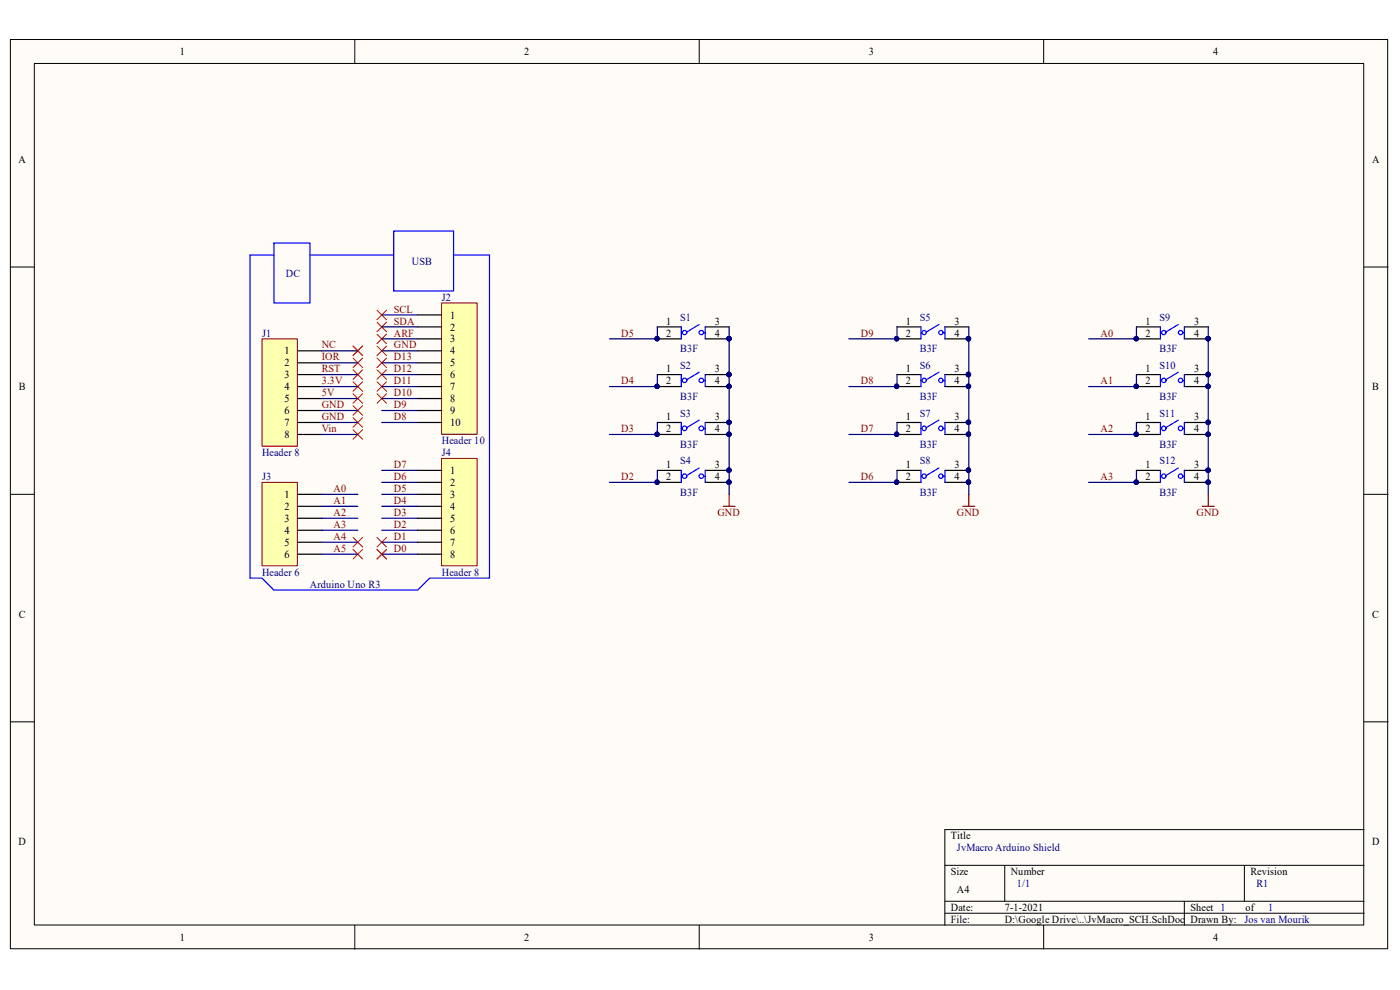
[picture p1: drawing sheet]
<svg xmlns="http://www.w3.org/2000/svg" width="297mm" height="210mm" viewBox="0 0 297 210" stroke-linecap="round" stroke-linejoin="round" font-family="sans-serif">
<path d="M2.2 8.4h292.2v192.9h-292.2z" fill="#fffcf8"/>
<path d="M2.2 8.4h292.2v192.9h-292.2z" fill="none" stroke="#000" stroke-width=".21"/>
<path d="M7.3 13.5h282v182.7h-282z" fill="#fffcf8"/>
<g fill="none" stroke="#000" stroke-width=".21">
<path d="M7.3 13.5h282v182.7h-282zM75.3 8.4v5.1M148.3 8.4v5.1M221.4 8.4v5.1M2.2 56.6h5.1M289.4 56.6h5.1M2.2 104.9h5.1M289.4 104.9h5.1M2.2 153.1h5.1M289.4 153.1h5.1M289.4 176h-89v20.3M75.3 196.3v5"/>
<path d="M148.3 196.3v5M200.4 183.6h89M200.4 191.2h89M200.4 193.7h89M213.1 183.6v7.6M221.4 196.3v5M251.2 191.2v5.1M264 183.6v7.6"/>
</g>
<g fill="none" stroke="#00f" stroke-width=".25">
<path d="M148.3 68.8l-2.5 1.6"/>
<circle cx="145.2" cy="70.5" r=".47"/>
</g>
<path d="M139.4 69.3h5.1M139.4 71.9h5.1M149.6 69.3h5.1" fill="none" stroke="#000" stroke-width=".25"/>
<circle cx="139.4" cy="71.8" r=".45" fill="#000080"/>
<circle cx="139.4" cy="71.8" r=".45" fill="none" stroke="#000080" stroke-width=".21"/>
<path d="M149.6 71.9h5.1" fill="none" stroke="#000" stroke-width=".25"/>
<circle cx="154.6" cy="71.8" r=".46" fill="#000080"/>
<circle cx="154.6" cy="71.8" r=".46" fill="none" stroke="#000080" stroke-width=".21"/>
<g fill="none" stroke="#00f" stroke-width=".25">
<path d="M144.5 69.3v2.6M144.5 70.6h.3M149.4 70.6h.2M149.6 69.3v2.6"/>
<circle cx="148.8" cy="70.5" r=".47"/>
</g>
<circle cx="139.4" cy="71.8" r=".45" fill="#000080"/>
<circle cx="139.4" cy="71.8" r=".45" fill="none" stroke="#000080" stroke-width=".21"/>
<circle cx="154.6" cy="71.8" r=".46" fill="#000080"/>
<circle cx="154.6" cy="71.8" r=".46" fill="none" stroke="#000080" stroke-width=".21"/>
<path d="M93.7 97.2h7.5v22.8h-7.5z" fill="#ffffb0"/>
<path d="M93.7 97.2h7.5v22.8h-7.5z" fill="none" stroke="#800000" stroke-width=".21"/>
<path d="M88.6 99.8h5.1M88.6 102.3h5.1M88.6 104.9h5.1M88.6 107.4h5.1M88.6 109.9h5.1M88.6 112.5h5.1M88.6 115h5.1M88.6 117.6h5.1" fill="none" stroke="#000" stroke-width=".25"/>
<path d="M55.6 102.3h7.5v17.7h-7.5z" fill="#ffffb0"/>
<path d="M55.6 102.3h7.5v17.7h-7.5z" fill="none" stroke="#800000" stroke-width=".21"/>
<path d="M63.2 104.9h5.1M63.2 107.4h5.1M63.2 109.9h5.1M63.2 112.5h5.1M63.2 115h5.1M63.2 117.6h5.1" fill="none" stroke="#000" stroke-width=".25"/>
<path d="M55.6 71.9h7.5v22.8h-7.5z" fill="#ffffb0"/>
<path d="M55.6 71.9h7.5v22.8h-7.5z" fill="none" stroke="#800000" stroke-width=".21"/>
<path d="M63.2 74.4h5.1M63.2 77h5.1M63.2 79.5h5.1M63.2 82h5.1M63.2 84.5h5.1M63.2 87.1h5.1M63.2 89.6h5.1M63.2 92.2h5.1" fill="none" stroke="#000" stroke-width=".25"/>
<path d="M93.7 64.3h7.5v27.8h-7.5z" fill="#ffffb0"/>
<path d="M93.7 64.3h7.5v27.8h-7.5z" fill="none" stroke="#800000" stroke-width=".21"/>
<path d="M88.6 66.8h5.1M88.6 69.3h5.1M88.6 71.9h5.1M88.6 74.4h5.1M88.6 77h5.1M88.6 79.5h5.1M88.6 82h5.1M88.6 84.5h5.1M88.6 87.1h5.1M88.6 89.6h5.1M139.4 99.8h5.1M149.6 99.8h5.1" fill="none" stroke="#000" stroke-width=".25"/>
<g fill="none" stroke="#00f" stroke-width=".25">
<path d="M58.1 54.1h-5.1v68.5h2.6l2.5 2.6h30.5l2.5-2.6h12.7v-68.5h-7.6M58.1 51.6h7.6v12.7h-7.6zM65.7 54.1h17.8M83.5 49h12.7v12.7h-12.7zM148.3 99.3l-2.5 1.5"/>
<circle cx="145.2" cy="101" r=".48"/>
</g>
<g fill="none" stroke="#f00" stroke-width=".21">
<path d="M74.9 73.4l2 2M74.9 75.9l2 2.1M74.9 78.4l2 2.1M76.9 73.4l-2 2M76.9 75.9l-2 2.1M76.9 78.4l-2 2.1M80 73.4l2 2M80 75.9l2 2.1M80 70.9l2 2M80 68.3l2 2.1M80 65.8l2 2M82 68.3l-2 2.1"/>
<path d="M82 70.9l-2 2M82 73.4l-2 2M82 75.9l-2 2.1M82 65.8l-2 2M74.9 81l2 2M74.9 83.5l2 2.1M74.9 86.1l2 2M74.9 88.6l2 2M74.9 91.1l2 2.1M76.9 81l-2 2M76.9 83.5l-2 2.1M76.9 86.1l-2 2"/>
<path d="M76.9 88.6l-2 2M76.9 91.1l-2 2.1"/>
</g>
<circle cx="154.6" cy="99.7" r=".46" fill="#000080"/>
<circle cx="154.6" cy="99.7" r=".46" fill="none" stroke="#000080" stroke-width=".21"/>
<path d="M139.4 102.3h5.1" fill="none" stroke="#000" stroke-width=".25"/>
<circle cx="139.4" cy="102.3" r=".45" fill="#000080"/>
<circle cx="139.4" cy="102.3" r=".45" fill="none" stroke="#000080" stroke-width=".21"/>
<path d="M149.6 102.3h5.1" fill="none" stroke="#000" stroke-width=".25"/>
<circle cx="154.6" cy="102.3" r=".46" fill="#000080"/>
<circle cx="154.6" cy="102.3" r=".46" fill="none" stroke="#000080" stroke-width=".21"/>
<g fill="none" stroke="#00f" stroke-width=".25">
<path d="M144.5 99.8v2.5M149.6 99.8v2.5M144.5 101h.3M149.4 101h.2"/>
<circle cx="148.8" cy="101" r=".48"/>
</g>
<circle cx="154.6" cy="99.7" r=".46" fill="#000080"/>
<circle cx="154.6" cy="99.7" r=".46" fill="none" stroke="#000080" stroke-width=".21"/>
<circle cx="139.4" cy="102.3" r=".45" fill="#000080"/>
<circle cx="139.4" cy="102.3" r=".45" fill="none" stroke="#000080" stroke-width=".21"/>
<circle cx="154.6" cy="102.3" r=".46" fill="#000080"/>
<circle cx="154.6" cy="102.3" r=".46" fill="none" stroke="#000080" stroke-width=".21"/>
<g fill="none" stroke="#00f" stroke-width=".25">
<path d="M199.2 89.1l-2.6 1.5"/>
<circle cx="196" cy="90.9" r=".48"/>
</g>
<path d="M190.3 89.6h5.1M200.4 89.6h5.1" fill="none" stroke="#000" stroke-width=".25"/>
<circle cx="205.4" cy="89.6" r=".46" fill="#000080"/>
<circle cx="205.4" cy="89.6" r=".46" fill="none" stroke="#000080" stroke-width=".21"/>
<path d="M190.3 92.2h5.1" fill="none" stroke="#000" stroke-width=".25"/>
<circle cx="190.2" cy="92.1" r=".46" fill="#000080"/>
<circle cx="190.2" cy="92.1" r=".46" fill="none" stroke="#000080" stroke-width=".21"/>
<path d="M200.4 92.2h5.1" fill="none" stroke="#000" stroke-width=".25"/>
<circle cx="205.4" cy="92.1" r=".46" fill="#000080"/>
<circle cx="205.4" cy="92.1" r=".46" fill="none" stroke="#000080" stroke-width=".21"/>
<g fill="none" stroke="#00f" stroke-width=".25">
<path d="M195.4 89.6v2.6M195.4 90.9h.2M200.2 90.9h.2M200.4 89.6v2.6"/>
<circle cx="199.6" cy="90.9" r=".48"/>
</g>
<circle cx="205.4" cy="89.6" r=".46" fill="#000080"/>
<circle cx="205.4" cy="89.6" r=".46" fill="none" stroke="#000080" stroke-width=".21"/>
<circle cx="190.2" cy="92.1" r=".46" fill="#000080"/>
<circle cx="190.2" cy="92.1" r=".46" fill="none" stroke="#000080" stroke-width=".21"/>
<circle cx="205.4" cy="92.1" r=".46" fill="#000080"/>
<circle cx="205.4" cy="92.1" r=".46" fill="none" stroke="#000080" stroke-width=".21"/>
<g fill="none" stroke="#00f" stroke-width=".25">
<path d="M250 79l-2.6 1.5"/>
<circle cx="246.9" cy="80.7" r=".46"/>
</g>
<path d="M241.1 79.5h5.1M251.2 79.5h5.1" fill="none" stroke="#000" stroke-width=".25"/>
<circle cx="256.3" cy="79.4" r=".48" fill="#000080"/>
<circle cx="256.3" cy="79.4" r=".48" fill="none" stroke="#000080" stroke-width=".21"/>
<path d="M241.1 82h5.1" fill="none" stroke="#000" stroke-width=".25"/>
<circle cx="241" cy="82" r=".46" fill="#000080"/>
<circle cx="241" cy="82" r=".46" fill="none" stroke="#000080" stroke-width=".21"/>
<path d="M251.2 82h5.1" fill="none" stroke="#000" stroke-width=".25"/>
<circle cx="256.3" cy="82" r=".46" fill="#000080"/>
<circle cx="256.3" cy="82" r=".46" fill="none" stroke="#000080" stroke-width=".21"/>
<g fill="none" stroke="#00f" stroke-width=".25">
<path d="M246.2 79.5v2.5M251.2 79.5v2.5M246.2 80.7h.2M251 80.7h.2"/>
<circle cx="250.4" cy="80.7" r=".46"/>
</g>
<circle cx="256.3" cy="79.4" r=".48" fill="#000080"/>
<circle cx="256.3" cy="79.4" r=".48" fill="none" stroke="#000080" stroke-width=".21"/>
<circle cx="241" cy="82" r=".46" fill="#000080"/>
<circle cx="241" cy="82" r=".46" fill="none" stroke="#000080" stroke-width=".21"/>
<circle cx="256.3" cy="82" r=".46" fill="#000080"/>
<circle cx="256.3" cy="82" r=".46" fill="none" stroke="#000080" stroke-width=".21"/>
<path d="M153.4 107.4h2.6M154.7 104.9v2.5" fill="none" stroke="#800000" stroke-width=".25"/>
<g fill="none" stroke="#00f" stroke-width=".25">
<path d="M148.3 79l-2.5 1.5"/>
<circle cx="145.2" cy="80.7" r=".48"/>
</g>
<path d="M139.4 79.5h5.1M149.6 79.5h5.1" fill="none" stroke="#000" stroke-width=".25"/>
<circle cx="154.6" cy="79.4" r=".48" fill="#000080"/>
<circle cx="154.6" cy="79.4" r=".48" fill="none" stroke="#000080" stroke-width=".21"/>
<path d="M139.4 82h5.1" fill="none" stroke="#000" stroke-width=".25"/>
<circle cx="139.4" cy="82" r=".45" fill="#000080"/>
<circle cx="139.4" cy="82" r=".45" fill="none" stroke="#000080" stroke-width=".21"/>
<path d="M149.6 82h5.1" fill="none" stroke="#000" stroke-width=".25"/>
<circle cx="154.6" cy="82" r=".46" fill="#000080"/>
<circle cx="154.6" cy="82" r=".46" fill="none" stroke="#000080" stroke-width=".21"/>
<g fill="none" stroke="#00f" stroke-width=".25">
<path d="M144.5 79.5v2.5M149.6 79.5v2.5M144.5 80.7h.3M149.4 80.7h.2"/>
<circle cx="148.8" cy="80.7" r=".48"/>
</g>
<circle cx="154.6" cy="79.4" r=".48" fill="#000080"/>
<circle cx="154.6" cy="79.4" r=".48" fill="none" stroke="#000080" stroke-width=".21"/>
<circle cx="139.4" cy="82" r=".45" fill="#000080"/>
<circle cx="139.4" cy="82" r=".45" fill="none" stroke="#000080" stroke-width=".21"/>
<circle cx="154.6" cy="82" r=".46" fill="#000080"/>
<circle cx="154.6" cy="82" r=".46" fill="none" stroke="#000080" stroke-width=".21"/>
<g fill="none" stroke="#00f" stroke-width=".25">
<path d="M199.2 68.8l-2.6 1.6"/>
<circle cx="196.1" cy="70.5" r=".46"/>
</g>
<path d="M190.3 69.3h5.1M190.3 71.9h5.1M200.4 69.3h5.1" fill="none" stroke="#000" stroke-width=".25"/>
<circle cx="190.2" cy="71.8" r=".46" fill="#000080"/>
<circle cx="190.2" cy="71.8" r=".46" fill="none" stroke="#000080" stroke-width=".21"/>
<path d="M200.4 71.9h5.1" fill="none" stroke="#000" stroke-width=".25"/>
<circle cx="205.4" cy="71.8" r=".46" fill="#000080"/>
<circle cx="205.4" cy="71.8" r=".46" fill="none" stroke="#000080" stroke-width=".21"/>
<g fill="none" stroke="#00f" stroke-width=".25">
<path d="M195.4 69.3v2.6M195.4 70.6h.2M200.2 70.6h.2M200.4 69.3v2.6"/>
<circle cx="199.6" cy="70.5" r=".46"/>
</g>
<circle cx="190.2" cy="71.8" r=".46" fill="#000080"/>
<circle cx="190.2" cy="71.8" r=".46" fill="none" stroke="#000080" stroke-width=".21"/>
<circle cx="205.4" cy="71.8" r=".46" fill="#000080"/>
<circle cx="205.4" cy="71.8" r=".46" fill="none" stroke="#000080" stroke-width=".21"/>
<g fill="none" stroke="#00f" stroke-width=".25">
<path d="M199.2 99.3l-2.6 1.5"/>
<circle cx="196" cy="101" r=".46"/>
</g>
<path d="M190.3 99.8h5.1M200.4 99.8h5.1" fill="none" stroke="#000" stroke-width=".25"/>
<circle cx="205.4" cy="99.7" r=".46" fill="#000080"/>
<circle cx="205.4" cy="99.7" r=".46" fill="none" stroke="#000080" stroke-width=".21"/>
<path d="M190.3 102.3h5.1" fill="none" stroke="#000" stroke-width=".25"/>
<circle cx="190.2" cy="102.3" r=".46" fill="#000080"/>
<circle cx="190.2" cy="102.3" r=".46" fill="none" stroke="#000080" stroke-width=".21"/>
<path d="M200.4 102.3h5.1" fill="none" stroke="#000" stroke-width=".25"/>
<circle cx="205.4" cy="102.3" r=".46" fill="#000080"/>
<circle cx="205.4" cy="102.3" r=".46" fill="none" stroke="#000080" stroke-width=".21"/>
<g fill="none" stroke="#00f" stroke-width=".25">
<path d="M195.4 99.8v2.5M200.4 99.8v2.5M195.4 101h.2M200.2 101h.2"/>
<circle cx="199.6" cy="101" r=".46"/>
</g>
<circle cx="205.4" cy="99.7" r=".46" fill="#000080"/>
<circle cx="205.4" cy="99.7" r=".46" fill="none" stroke="#000080" stroke-width=".21"/>
<circle cx="190.2" cy="102.3" r=".46" fill="#000080"/>
<circle cx="190.2" cy="102.3" r=".46" fill="none" stroke="#000080" stroke-width=".21"/>
<circle cx="205.4" cy="102.3" r=".46" fill="#000080"/>
<circle cx="205.4" cy="102.3" r=".46" fill="none" stroke="#000080" stroke-width=".21"/>
<g fill="none" stroke="#00f" stroke-width=".25">
<path d="M250 89.1l-2.6 1.5"/>
<circle cx="246.9" cy="90.9" r=".48"/>
</g>
<path d="M241.1 89.6h5.1M251.2 89.6h5.1" fill="none" stroke="#000" stroke-width=".25"/>
<circle cx="256.3" cy="89.6" r=".46" fill="#000080"/>
<circle cx="256.3" cy="89.6" r=".46" fill="none" stroke="#000080" stroke-width=".21"/>
<path d="M241.1 92.2h5.1" fill="none" stroke="#000" stroke-width=".25"/>
<circle cx="241" cy="92.1" r=".46" fill="#000080"/>
<circle cx="241" cy="92.1" r=".46" fill="none" stroke="#000080" stroke-width=".21"/>
<path d="M251.2 92.2h5.1" fill="none" stroke="#000" stroke-width=".25"/>
<circle cx="256.3" cy="92.1" r=".46" fill="#000080"/>
<circle cx="256.3" cy="92.1" r=".46" fill="none" stroke="#000080" stroke-width=".21"/>
<g fill="none" stroke="#00f" stroke-width=".25">
<path d="M246.2 89.6v2.6M246.2 90.9h.2M251 90.9h.2M251.2 89.6v2.6"/>
<circle cx="250.4" cy="90.9" r=".48"/>
</g>
<circle cx="256.3" cy="89.6" r=".46" fill="#000080"/>
<circle cx="256.3" cy="89.6" r=".46" fill="none" stroke="#000080" stroke-width=".21"/>
<circle cx="241" cy="92.1" r=".46" fill="#000080"/>
<circle cx="241" cy="92.1" r=".46" fill="none" stroke="#000080" stroke-width=".21"/>
<circle cx="256.3" cy="92.1" r=".46" fill="#000080"/>
<circle cx="256.3" cy="92.1" r=".46" fill="none" stroke="#000080" stroke-width=".21"/>
<g fill="none" stroke="#00f" stroke-width=".25">
<path d="M148.3 89.1l-2.5 1.5"/>
<circle cx="145.2" cy="90.9" r=".49"/>
</g>
<path d="M139.4 89.6h5.1M149.6 89.6h5.1" fill="none" stroke="#000" stroke-width=".25"/>
<circle cx="154.6" cy="89.6" r=".46" fill="#000080"/>
<circle cx="154.6" cy="89.6" r=".46" fill="none" stroke="#000080" stroke-width=".21"/>
<path d="M139.4 92.2h5.1" fill="none" stroke="#000" stroke-width=".25"/>
<circle cx="139.4" cy="92.1" r=".45" fill="#000080"/>
<circle cx="139.4" cy="92.1" r=".45" fill="none" stroke="#000080" stroke-width=".21"/>
<path d="M149.6 92.2h5.1" fill="none" stroke="#000" stroke-width=".25"/>
<circle cx="154.6" cy="92.1" r=".46" fill="#000080"/>
<circle cx="154.6" cy="92.1" r=".46" fill="none" stroke="#000080" stroke-width=".21"/>
<g fill="none" stroke="#00f" stroke-width=".25">
<path d="M144.5 89.6v2.6M144.5 90.9h.3M149.4 90.9h.2M149.6 89.6v2.6"/>
<circle cx="148.8" cy="90.9" r=".49"/>
</g>
<circle cx="154.6" cy="89.6" r=".46" fill="#000080"/>
<circle cx="154.6" cy="89.6" r=".46" fill="none" stroke="#000080" stroke-width=".21"/>
<circle cx="139.4" cy="92.1" r=".45" fill="#000080"/>
<circle cx="139.4" cy="92.1" r=".45" fill="none" stroke="#000080" stroke-width=".21"/>
<circle cx="154.6" cy="92.1" r=".46" fill="#000080"/>
<circle cx="154.6" cy="92.1" r=".46" fill="none" stroke="#000080" stroke-width=".21"/>
<g fill="none" stroke="#00f" stroke-width=".25">
<path d="M199.2 79l-2.6 1.5"/>
<circle cx="196" cy="80.7" r=".46"/>
</g>
<path d="M190.3 79.5h5.1M200.4 79.5h5.1" fill="none" stroke="#000" stroke-width=".25"/>
<circle cx="205.4" cy="79.4" r=".48" fill="#000080"/>
<circle cx="205.4" cy="79.4" r=".48" fill="none" stroke="#000080" stroke-width=".21"/>
<path d="M190.3 82h5.1" fill="none" stroke="#000" stroke-width=".25"/>
<circle cx="190.2" cy="82" r=".46" fill="#000080"/>
<circle cx="190.2" cy="82" r=".46" fill="none" stroke="#000080" stroke-width=".21"/>
<path d="M200.4 82h5.1" fill="none" stroke="#000" stroke-width=".25"/>
<circle cx="205.4" cy="82" r=".46" fill="#000080"/>
<circle cx="205.4" cy="82" r=".46" fill="none" stroke="#000080" stroke-width=".21"/>
<g fill="none" stroke="#00f" stroke-width=".25">
<path d="M195.4 79.5v2.5M200.4 79.5v2.5M195.4 80.7h.2M200.2 80.7h.2"/>
<circle cx="199.6" cy="80.7" r=".46"/>
</g>
<circle cx="205.4" cy="79.4" r=".48" fill="#000080"/>
<circle cx="205.4" cy="79.4" r=".48" fill="none" stroke="#000080" stroke-width=".21"/>
<circle cx="190.2" cy="82" r=".46" fill="#000080"/>
<circle cx="190.2" cy="82" r=".46" fill="none" stroke="#000080" stroke-width=".21"/>
<circle cx="205.4" cy="82" r=".46" fill="#000080"/>
<circle cx="205.4" cy="82" r=".46" fill="none" stroke="#000080" stroke-width=".21"/>
<g fill="none" stroke="#00f" stroke-width=".25">
<path d="M250 68.8l-2.6 1.6"/>
<circle cx="246.9" cy="70.5" r=".46"/>
</g>
<path d="M241.1 69.3h5.1M241.1 71.9h5.1M251.2 69.3h5.1" fill="none" stroke="#000" stroke-width=".25"/>
<circle cx="241" cy="71.8" r=".46" fill="#000080"/>
<circle cx="241" cy="71.8" r=".46" fill="none" stroke="#000080" stroke-width=".21"/>
<path d="M251.2 71.9h5.1" fill="none" stroke="#000" stroke-width=".25"/>
<circle cx="256.3" cy="71.8" r=".46" fill="#000080"/>
<circle cx="256.3" cy="71.8" r=".46" fill="none" stroke="#000080" stroke-width=".21"/>
<g fill="none" stroke="#00f" stroke-width=".25">
<path d="M246.2 69.3v2.6M246.2 70.6h.2M251 70.6h.2M251.2 69.3v2.6"/>
<circle cx="250.5" cy="70.5" r=".46"/>
</g>
<circle cx="241" cy="71.8" r=".46" fill="#000080"/>
<circle cx="241" cy="71.8" r=".46" fill="none" stroke="#000080" stroke-width=".21"/>
<circle cx="256.3" cy="71.8" r=".46" fill="#000080"/>
<circle cx="256.3" cy="71.8" r=".46" fill="none" stroke="#000080" stroke-width=".21"/>
<g fill="none" stroke="#00f" stroke-width=".25">
<path d="M250 99.3l-2.6 1.5"/>
<circle cx="246.9" cy="101" r=".46"/>
</g>
<path d="M241.1 99.8h5.1M251.2 99.8h5.1" fill="none" stroke="#000" stroke-width=".25"/>
<circle cx="256.3" cy="99.7" r=".46" fill="#000080"/>
<circle cx="256.3" cy="99.7" r=".46" fill="none" stroke="#000080" stroke-width=".21"/>
<path d="M241.1 102.3h5.1" fill="none" stroke="#000" stroke-width=".25"/>
<circle cx="241" cy="102.3" r=".46" fill="#000080"/>
<circle cx="241" cy="102.3" r=".46" fill="none" stroke="#000080" stroke-width=".21"/>
<path d="M251.2 102.3h5.1" fill="none" stroke="#000" stroke-width=".25"/>
<circle cx="256.3" cy="102.3" r=".46" fill="#000080"/>
<circle cx="256.3" cy="102.3" r=".46" fill="none" stroke="#000080" stroke-width=".21"/>
<g fill="none" stroke="#00f" stroke-width=".25">
<path d="M246.2 99.8v2.5M251.2 99.8v2.5M246.2 101h.2M251 101h.2"/>
<circle cx="250.4" cy="101" r=".46"/>
</g>
<circle cx="256.3" cy="99.7" r=".46" fill="#000080"/>
<circle cx="256.3" cy="99.7" r=".46" fill="none" stroke="#000080" stroke-width=".21"/>
<circle cx="241" cy="102.3" r=".46" fill="#000080"/>
<circle cx="241" cy="102.3" r=".46" fill="none" stroke="#000080" stroke-width=".21"/>
<circle cx="256.3" cy="102.3" r=".46" fill="#000080"/>
<circle cx="256.3" cy="102.3" r=".46" fill="none" stroke="#000080" stroke-width=".21"/>
<g fill="none" stroke="#f00" stroke-width=".21">
<path d="M80 78.4l2 2.1M82 78.4l-2 2.1M80 83.5l2 2.1M80 81l2 2M82 83.5l-2 2.1M82 81l-2 2M74.9 114l2 2M74.9 116.5l2 2.1M76.9 114l-2 2M76.9 116.5l-2 2.1M80 116.5l2 2.1M80 114l2 2"/>
<path d="M82 116.5l-2 2.1M82 114l-2 2"/>
</g>
<path d="M204.3 107.4h2.5M205.5 104.9v2.5M255.1 107.4h2.5M256.3 104.9v2.5" fill="none" stroke="#800000" stroke-width=".25"/>
<g fill="none" stroke="#000080" stroke-width=".25">
<path d="M68.3 74.4h7.6M68.3 77h7.6M68.3 79.5h7.6M81 74.4h7.6M81 77h7.6M81 79.5h7.6M81 71.9h7.6M81 69.3h7.6M81 66.8h7.6M139.4 69.3v2.6h-10.1M68.3 82h7.6M68.3 84.5h7.6"/>
<path d="M68.3 87.1h7.6M68.3 89.6h7.6M68.3 92.2h7.6M81 82h7.6M81 84.5h7.6M81 87.1h7.6M81 89.6h7.6M81 99.8h7.6M68.3 104.9h7.6M68.3 107.4h7.6M68.3 109.9h7.6M68.3 112.5h7.6"/>
<path d="M68.3 115h7.6M68.3 117.6h7.6M81 104.9h7.6M81 107.4h7.6M81 109.9h7.6M81 112.5h7.6M81 115h7.6M81 117.6h7.6M81 102.3h7.6"/>
</g>
<circle cx="139.4" cy="71.8" r=".45" fill="#000080"/>
<circle cx="139.4" cy="71.8" r=".45" fill="none" stroke="#000080" stroke-width=".21"/>
<path d="M139.4 99.8v2.5h-10.1" fill="none" stroke="#000080" stroke-width=".25"/>
<circle cx="139.4" cy="102.3" r=".45" fill="#000080"/>
<circle cx="139.4" cy="102.3" r=".45" fill="none" stroke="#000080" stroke-width=".21"/>
<path d="M190.3 89.6v2.6h-10.2" fill="none" stroke="#000080" stroke-width=".25"/>
<circle cx="190.2" cy="92.1" r=".46" fill="#000080"/>
<circle cx="190.2" cy="92.1" r=".46" fill="none" stroke="#000080" stroke-width=".21"/>
<path d="M241.1 79.5v2.5h-10.2" fill="none" stroke="#000080" stroke-width=".25"/>
<circle cx="241" cy="82" r=".46" fill="#000080"/>
<circle cx="241" cy="82" r=".46" fill="none" stroke="#000080" stroke-width=".21"/>
<path d="M139.4 79.5v2.5h-10.1" fill="none" stroke="#000080" stroke-width=".25"/>
<circle cx="139.4" cy="82" r=".45" fill="#000080"/>
<circle cx="139.4" cy="82" r=".45" fill="none" stroke="#000080" stroke-width=".21"/>
<path d="M190.3 69.3v2.6h-10.2" fill="none" stroke="#000080" stroke-width=".25"/>
<circle cx="190.2" cy="71.8" r=".46" fill="#000080"/>
<circle cx="190.2" cy="71.8" r=".46" fill="none" stroke="#000080" stroke-width=".21"/>
<path d="M190.3 99.8v2.5h-10.2" fill="none" stroke="#000080" stroke-width=".25"/>
<circle cx="190.2" cy="102.3" r=".46" fill="#000080"/>
<circle cx="190.2" cy="102.3" r=".46" fill="none" stroke="#000080" stroke-width=".21"/>
<path d="M241.1 89.6v2.6h-10.2" fill="none" stroke="#000080" stroke-width=".25"/>
<circle cx="241" cy="92.1" r=".46" fill="#000080"/>
<circle cx="241" cy="92.1" r=".46" fill="none" stroke="#000080" stroke-width=".21"/>
<path d="M139.4 89.6v2.6h-10.1" fill="none" stroke="#000080" stroke-width=".25"/>
<circle cx="139.4" cy="92.1" r=".45" fill="#000080"/>
<circle cx="139.4" cy="92.1" r=".45" fill="none" stroke="#000080" stroke-width=".21"/>
<path d="M190.3 79.5v2.5h-10.2" fill="none" stroke="#000080" stroke-width=".25"/>
<circle cx="190.2" cy="82" r=".46" fill="#000080"/>
<circle cx="190.2" cy="82" r=".46" fill="none" stroke="#000080" stroke-width=".21"/>
<path d="M241.1 69.3v2.6h-10.2" fill="none" stroke="#000080" stroke-width=".25"/>
<circle cx="241" cy="71.8" r=".46" fill="#000080"/>
<circle cx="241" cy="71.8" r=".46" fill="none" stroke="#000080" stroke-width=".21"/>
<path d="M241.1 99.8v2.5h-10.2" fill="none" stroke="#000080" stroke-width=".25"/>
<circle cx="241" cy="102.3" r=".46" fill="#000080"/>
<circle cx="241" cy="102.3" r=".46" fill="none" stroke="#000080" stroke-width=".21"/>
<path d="M154.7 69.3v2.6" fill="none" stroke="#000080" stroke-width=".25"/>
<circle cx="154.6" cy="71.8" r=".46" fill="#000080"/>
<circle cx="154.6" cy="71.8" r=".46" fill="none" stroke="#000080" stroke-width=".21"/>
<path d="M205.5 69.3v2.6" fill="none" stroke="#000080" stroke-width=".25"/>
<circle cx="205.4" cy="71.8" r=".46" fill="#000080"/>
<circle cx="205.4" cy="71.8" r=".46" fill="none" stroke="#000080" stroke-width=".21"/>
<path d="M256.3 69.3v2.6" fill="none" stroke="#000080" stroke-width=".25"/>
<circle cx="256.3" cy="71.8" r=".46" fill="#000080"/>
<circle cx="256.3" cy="71.8" r=".46" fill="none" stroke="#000080" stroke-width=".21"/>
<path d="M154.7 71.9v33" fill="none" stroke="#000080" stroke-width=".25"/>
<circle cx="154.6" cy="102.3" r=".46" fill="#000080"/>
<circle cx="154.6" cy="102.3" r=".46" fill="none" stroke="#000080" stroke-width=".21"/>
<circle cx="154.6" cy="99.7" r=".46" fill="#000080"/>
<circle cx="154.6" cy="99.7" r=".46" fill="none" stroke="#000080" stroke-width=".21"/>
<circle cx="154.6" cy="92.1" r=".46" fill="#000080"/>
<circle cx="154.6" cy="92.1" r=".46" fill="none" stroke="#000080" stroke-width=".21"/>
<circle cx="154.6" cy="89.6" r=".46" fill="#000080"/>
<circle cx="154.6" cy="89.6" r=".46" fill="none" stroke="#000080" stroke-width=".21"/>
<circle cx="154.6" cy="82" r=".46" fill="#000080"/>
<circle cx="154.6" cy="82" r=".46" fill="none" stroke="#000080" stroke-width=".21"/>
<circle cx="154.6" cy="79.4" r=".48" fill="#000080"/>
<circle cx="154.6" cy="79.4" r=".48" fill="none" stroke="#000080" stroke-width=".21"/>
<circle cx="154.6" cy="71.8" r=".46" fill="#000080"/>
<circle cx="154.6" cy="71.8" r=".46" fill="none" stroke="#000080" stroke-width=".21"/>
<path d="M205.5 71.9v33" fill="none" stroke="#000080" stroke-width=".25"/>
<circle cx="205.4" cy="102.3" r=".46" fill="#000080"/>
<circle cx="205.4" cy="102.3" r=".46" fill="none" stroke="#000080" stroke-width=".21"/>
<circle cx="205.4" cy="99.7" r=".46" fill="#000080"/>
<circle cx="205.4" cy="99.7" r=".46" fill="none" stroke="#000080" stroke-width=".21"/>
<circle cx="205.4" cy="92.1" r=".46" fill="#000080"/>
<circle cx="205.4" cy="92.1" r=".46" fill="none" stroke="#000080" stroke-width=".21"/>
<circle cx="205.4" cy="89.6" r=".46" fill="#000080"/>
<circle cx="205.4" cy="89.6" r=".46" fill="none" stroke="#000080" stroke-width=".21"/>
<circle cx="205.4" cy="82" r=".46" fill="#000080"/>
<circle cx="205.4" cy="82" r=".46" fill="none" stroke="#000080" stroke-width=".21"/>
<circle cx="205.4" cy="79.4" r=".48" fill="#000080"/>
<circle cx="205.4" cy="79.4" r=".48" fill="none" stroke="#000080" stroke-width=".21"/>
<circle cx="205.4" cy="71.8" r=".46" fill="#000080"/>
<circle cx="205.4" cy="71.8" r=".46" fill="none" stroke="#000080" stroke-width=".21"/>
<path d="M256.3 71.9v33" fill="none" stroke="#000080" stroke-width=".25"/>
<circle cx="256.3" cy="102.3" r=".46" fill="#000080"/>
<circle cx="256.3" cy="102.3" r=".46" fill="none" stroke="#000080" stroke-width=".21"/>
<circle cx="256.3" cy="99.7" r=".46" fill="#000080"/>
<circle cx="256.3" cy="99.7" r=".46" fill="none" stroke="#000080" stroke-width=".21"/>
<circle cx="256.3" cy="92.1" r=".46" fill="#000080"/>
<circle cx="256.3" cy="92.1" r=".46" fill="none" stroke="#000080" stroke-width=".21"/>
<circle cx="256.3" cy="89.6" r=".46" fill="#000080"/>
<circle cx="256.3" cy="89.6" r=".46" fill="none" stroke="#000080" stroke-width=".21"/>
<circle cx="256.3" cy="82" r=".46" fill="#000080"/>
<circle cx="256.3" cy="82" r=".46" fill="none" stroke="#000080" stroke-width=".21"/>
<circle cx="256.3" cy="79.4" r=".48" fill="#000080"/>
<circle cx="256.3" cy="79.4" r=".48" fill="none" stroke="#000080" stroke-width=".21"/>
<circle cx="256.3" cy="71.8" r=".46" fill="#000080"/>
<circle cx="256.3" cy="71.8" r=".46" fill="none" stroke="#000080" stroke-width=".21"/>
<g font-size="2.3">
<text x="38.1" y="11.7">1</text>
<text x="111.2" y="11.7">2</text>
<text x="184.3" y="11.7">3</text>
<text x="257.4" y="11.7">4</text>
<text x="3.9" y="34.6">A</text>
<text x="291.1" y="34.6">A</text>
<text x="95.5" y="67.6">1</text>
<text x="95.5" y="70.1">2</text>
<text x="141.3" y="68.8">1</text>
<text x="141.3" y="71.4">2</text>
<text x="151.7" y="68.8">3</text>
<text x="151.7" y="71.4">4</text>
<text x="192.2" y="68.8">1</text>
<text x="192.2" y="71.4">2</text>
<text x="202.5" y="68.8">3</text>
<text x="202.5" y="71.4">4</text>
<text x="243" y="68.8">1</text>
<text x="243" y="71.4">2</text>
<text x="253.3" y="68.8">3</text>
<text x="253.3" y="71.4">4</text>
<text x="60.3" y="75.2">1</text>
<text x="60.3" y="77.7">2</text>
<text x="95.5" y="72.6">3</text>
<text x="95.5" y="75.2">4</text>
<text x="95.5" y="77.7">5</text>
<text x="4" y="82.8">B</text>
<text x="60.3" y="80.3">3</text>
<text x="60.3" y="82.8">4</text>
<text x="95.5" y="80.3">6</text>
<text x="95.5" y="82.8">7</text>
<text x="141.3" y="79">1</text>
<text x="141.3" y="81.5">2</text>
<text x="151.7" y="79">3</text>
<text x="151.7" y="81.5">4</text>
<text x="192.2" y="79">1</text>
<text x="192.2" y="81.5">2</text>
<text x="202.5" y="79">3</text>
<text x="202.5" y="81.5">4</text>
<text x="243" y="79">1</text>
<text x="243" y="81.5">2</text>
<text x="253.3" y="79">3</text>
<text x="253.3" y="81.5">4</text>
<text x="291.1" y="82.8">B</text>
<text x="60.3" y="85.3">5</text>
<text x="60.3" y="87.8">6</text>
<text x="95.5" y="85.3">8</text>
<text x="95.5" y="87.8">9</text>
<text x="141.3" y="89.1">1</text>
<text x="151.7" y="89.1">3</text>
<text x="192.2" y="89.1">1</text>
<text x="202.5" y="89.1">3</text>
<text x="243" y="89.1">1</text>
<text x="253.3" y="89.1">3</text>
<text x="60.3" y="90.4">7</text>
<text x="60.3" y="92.9">8</text>
<text x="95.5" y="90.4">10</text>
<text x="141.3" y="91.7">2</text>
<text x="151.7" y="91.7">4</text>
<text x="192.2" y="91.7">2</text>
<text x="202.5" y="91.7">4</text>
<text x="243" y="91.7">2</text>
<text x="253.3" y="91.7">4</text>
<text x="95.5" y="100.5">1</text>
<text x="141.3" y="99.3">1</text>
<text x="141.3" y="101.8">2</text>
<text x="151.7" y="99.3">3</text>
<text x="151.7" y="101.8">4</text>
<text x="192.2" y="99.3">1</text>
<text x="192.2" y="101.8">2</text>
<text x="202.5" y="99.3">3</text>
<text x="202.5" y="101.8">4</text>
<text x="243" y="99.3">1</text>
<text x="243" y="101.8">2</text>
<text x="253.3" y="99.3">3</text>
<text x="253.3" y="101.8">4</text>
<text x="60.3" y="105.7">1</text>
<text x="95.5" y="103.1">2</text>
<text x="95.5" y="105.7">3</text>
<text x="60.3" y="108.2">2</text>
<text x="60.3" y="110.7">3</text>
<text x="60.3" y="113.3">4</text>
<text x="95.5" y="108.2">4</text>
<text x="95.5" y="110.7">5</text>
<text x="95.5" y="113.3">6</text>
<text x="60.3" y="115.8">5</text>
<text x="60.3" y="118.4">6</text>
<text x="95.5" y="115.8">7</text>
<text x="95.5" y="118.4">8</text>
<text x="4" y="131">C</text>
<text x="291.1" y="131">C</text>
<text x="3.9" y="179.3">D</text>
<text x="201.7" y="178">Title</text>
<text x="291.1" y="179.3">D</text>
<text x="201.7" y="185.6">Size</text>
<text x="214.4" y="185.6">Number</text>
<text x="265.3" y="185.6">Revision</text>
<text x="203" y="189.4">A4</text>
<text x="201.7" y="193.3">Date:</text>
<text x="201.7" y="195.8">File:</text>
<text x="213.1" y="193.3">7-1-2021</text>
<text x="213.1" y="195.8">D:\Google Drive\..\JvMacro_SCH.SchDoc</text>
<text x="252.6" y="193.3">Sheet 1</text>
<text x="252.6" y="195.8">Drawn By:</text>
<text x="264.2" y="193.3">of</text>
<text x="38.1" y="199.6">1</text>
<text x="111.2" y="199.6">2</text>
<text x="184.3" y="199.6">3</text>
<text x="257.4" y="199.6">4</text>
</g>
<g font-size="2.3" fill="#000080">
<text x="60.7" y="58.7">DC</text>
<text x="87.4" y="56.2">USB</text>
<text x="93.7" y="63.8">J2</text>
<text x="55.6" y="71.4">J1</text>
<text x="144.3" y="68.1">S1</text>
<text x="195.2" y="68.1">S5</text>
<text x="246" y="68.1">S9</text>
<text x="144.3" y="74.7">B3F</text>
<text x="195.2" y="74.7">B3F</text>
<text x="246" y="74.7">B3F</text>
<text x="144.3" y="78.2">S2</text>
<text x="195.2" y="78.2">S6</text>
<text x="246" y="78.2">S10</text>
<text x="144.3" y="84.8">B3F</text>
<text x="144.3" y="88.4">S3</text>
<text x="195.2" y="88.4">S7</text>
<text x="195.2" y="84.8">B3F</text>
<text x="246" y="84.8">B3F</text>
<text x="246" y="88.4">S11</text>
<text x="93.7" y="94.2">Header 10</text>
<text x="144.3" y="95">B3F</text>
<text x="195.2" y="95">B3F</text>
<text x="246" y="95">B3F</text>
<text x="55.6" y="101.8">J3</text>
<text x="55.6" y="96.7">Header 8</text>
<text x="93.7" y="96.7">J4</text>
<text x="144.3" y="98.5">S4</text>
<text x="195.2" y="98.5">S8</text>
<text x="246" y="98.5">S12</text>
<text x="144.3" y="105.2">B3F</text>
<text x="195.2" y="105.2">B3F</text>
<text x="246" y="105.2">B3F</text>
<text x="55.6" y="122.2">Header 6</text>
<text x="65.7" y="124.7">Arduino Uno R3</text>
<text x="93.7" y="122.2">Header 8</text>
<text x="203" y="180.6">JvMacro Arduino Shield</text>
<text x="215.7" y="188.2">1/1</text>
<text x="266.5" y="188.2">R1</text>
<text x="264" y="195.8">Jos van Mourik</text>
<text x="269.1" y="193.3">1</text>
</g>
<g font-size="2.3" fill="#800000">
<text x="83.6" y="71.4">ARF</text>
<text x="83.6" y="68.8">SDA</text>
<text x="83.6" y="66.3">SCL</text>
<text x="131.8" y="71.4">D5</text>
<text x="182.6" y="71.4">D9</text>
<text x="233.5" y="71.4">A0</text>
<text x="68.2" y="76.5">IOR</text>
<text x="68.2" y="73.9">NC</text>
<text x="83.6" y="76.5">D13</text>
<text x="83.6" y="73.9">GND</text>
<text x="68.2" y="81.5">3.3V</text>
<text x="68.2" y="79">RST</text>
<text x="83.6" y="81.5">D11</text>
<text x="83.6" y="79">D12</text>
<text x="131.8" y="81.5">D4</text>
<text x="182.6" y="81.5">D8</text>
<text x="233.5" y="81.5">A1</text>
<text x="68.2" y="89.1">GND</text>
<text x="68.2" y="86.6">GND</text>
<text x="68.2" y="84">5V</text>
<text x="83.6" y="89.1">D8</text>
<text x="83.6" y="86.6">D9</text>
<text x="83.6" y="84">D10</text>
<text x="68.2" y="91.7">Vin</text>
<text x="131.8" y="91.7">D3</text>
<text x="182.6" y="91.7">D7</text>
<text x="233.5" y="91.7">A2</text>
<text x="83.6" y="101.8">D6</text>
<text x="83.6" y="99.3">D7</text>
<text x="131.8" y="101.8">D2</text>
<text x="182.6" y="101.8">D6</text>
<text x="233.5" y="101.8">A3</text>
<text x="70.8" y="106.9">A1</text>
<text x="70.8" y="104.4">A0</text>
<text x="83.6" y="106.9">D4</text>
<text x="83.6" y="104.4">D5</text>
<text x="70.8" y="109.5">A2</text>
<text x="70.8" y="112">A3</text>
<text x="83.6" y="112">D2</text>
<text x="83.6" y="109.5">D3</text>
<text x="152.2" y="109.5">GND</text>
<text x="203" y="109.5">GND</text>
<text x="253.8" y="109.5">GND</text>
<text x="70.8" y="114.6">A4</text>
<text x="70.8" y="117.1">A5</text>
<text x="83.6" y="117.1">D0</text>
<text x="83.6" y="114.6">D1</text>
</g>
</svg>
